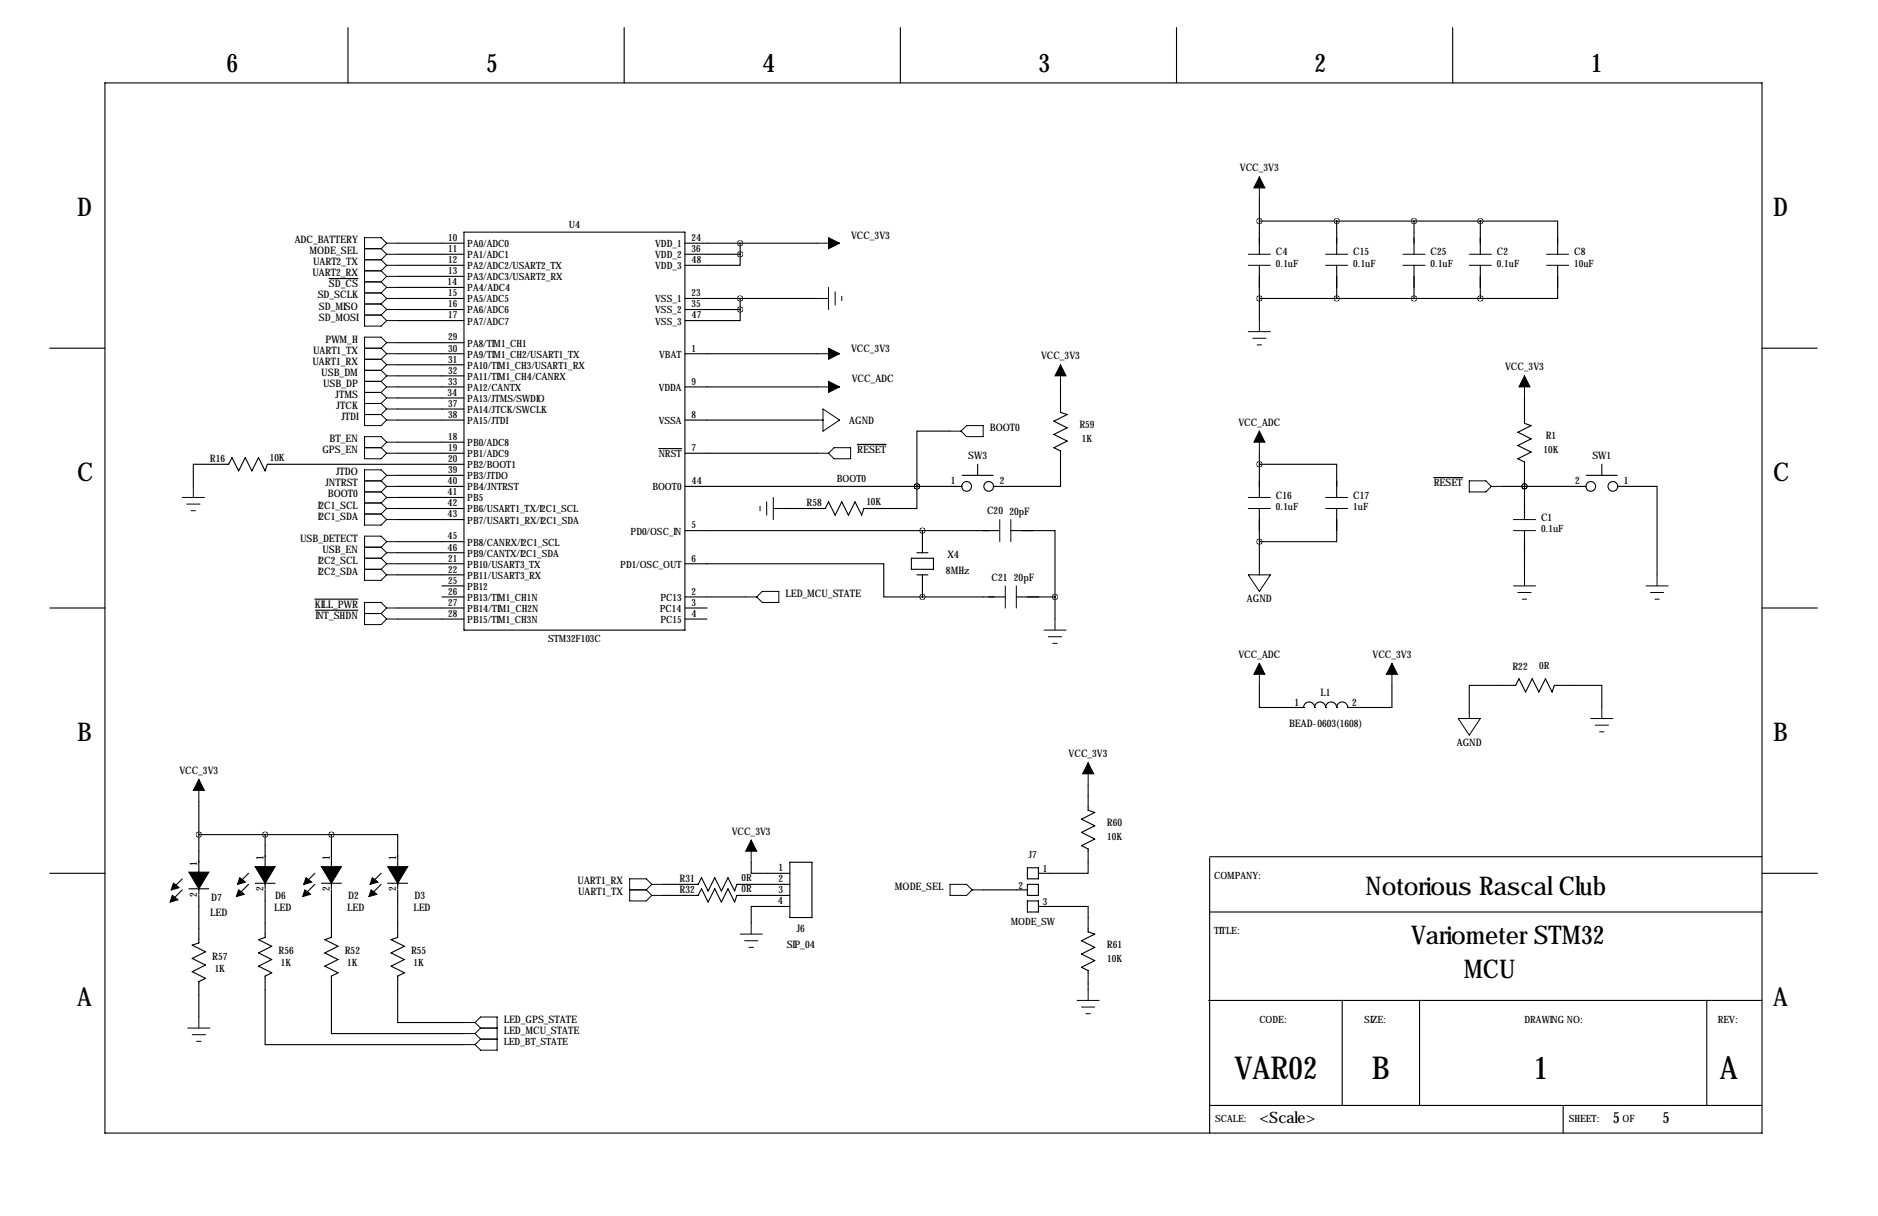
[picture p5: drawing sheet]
<svg xmlns="http://www.w3.org/2000/svg" width="432mm" height="279mm" viewBox="0 0 432 279" stroke-linecap="round" stroke-linejoin="round" font-family="sans-serif">
<g fill="none" stroke="#000" stroke-width=".25">
<path d="M24.1 19.1h381v241.2h-381zM80 6.4v12.7M143.5 6.4v12.7M207 6.4v12.7M270.5 6.4v12.7M334 6.4v12.7M91.4 55.9h15.3M91.4 58.4h15.3M106.7 53.3h50.8v91.5h-50.8zM157.5 55.9h30.5M157.5 58.4h12.7M170.2 58.4v2.6h-12.7"/>
<path d="M170.2 55.9v2.5M289.6 45.7v12.7M289.6 50.8h50.8M307.3 50.8v7.6M325.1 50.8v7.6M340.4 50.8h17.7v7.6M340.4 50.8v7.6M75.6 64h6.7M91.4 61h15.3M91.4 63.5h15.3M91.4 66h15.3M91.4 68.6h15.3"/>
<path d="M91.4 71.1h15.3M91.4 73.7h15.3M91.4 78.7h15.3M157.5 68.6h30.5M157.5 71.1h12.7M170.2 71.1v2.6h-12.7M170.2 68.6v2.5M289.6 68.6h50.8M289.6 61v12.7M307.3 61v7.6M325.1 61v7.6M340.4 61v7.6"/>
<path d="M358.1 61v7.6h-17.7M11.4 80h12.7M91.4 81.3h15.3M91.4 96.5h15.3M91.4 88.9h15.3M91.4 83.8h15.3M91.4 86.4h15.3M91.4 91.4h15.3M91.4 94h15.3M157.5 81.3h30.5M157.5 96.5h30.5M157.5 88.9h30.5"/>
<path d="M218.4 99.1h-7.6v12.7M243.8 88.9v5.8l1.6 .5-3.1 1.6 3.1 1.5-3.1 1.5 3.1 1.5-3.1 1.6 1.5 .7v8.2h-15.5M350.5 91.4v5.9l1.5 .5-3 1.5 3 1.5-3 1.6 3 1.5-3 1.5 1.5 .8v13.2M405.1 80h12.7M91.4 104.1h15.3M91.4 101.6h15.3M91.4 109.2h15.3M91.4 111.8h15.3M91.4 114.3h15.3M91.4 116.8h15.3M91.4 119.4h15.3M106.7 106.7h-45.2l-.5 1.5-1.6-3-1.5 3-1.5-3-1.5 3-1.6-3-.7 1.5h-8.2v5.1"/>
<path d="M151.4 103.1h5.3M157.5 104.1h30.5M157.5 111.8h63.7M197.1 102.1h6.7M210.8 111.8h.1M210.8 111.8v5h-12.2l-.5 1.6-1.5-3.1-1.5 3.1-1.6-3.1-1.5 3.1-1.5-3.1-.8 1.5h-9.4M221.2 109.2h7.1M224.8 106.7v2.5M289.6 106.7h17.7v7.6M289.6 104.1v10.2M289.6 116.8v14M307.3 116.8v7.7h-17.7"/>
<path d="M329.6 109.7h6.7M345.4 111.8h19.3M350.5 111.8h.1M364.7 109.2h7.2M368.3 106.7v2.5M371.9 111.8h9.1v20.3M11.4 139.7h12.7M72.4 137.7h9.9M91.4 139.7h15.3M91.4 129.5h15.3M91.4 132.1h15.3M91.4 124.5h15.3"/>
<path d="M91.4 127h15.3M101.6 137.2h5.1M101.6 134.6h5.1M157.5 129.5h45.7v7.7h8.9M157.5 139.7h5.1M157.5 137.2h13.9M157.5 121.9h72.4M209.5 128.3h5.1v2.5h-5.1zM210.8 132.1h2.6M210.8 127h2.6M212.1 137.2h19M212.1 121.9v5.1"/>
<path d="M212.1 132.1v5.1M232.4 121.9h10.2v15.3M233.7 137.2h8.9M242.6 137.2v5M350.5 121.9v10.2M405.1 139.7h12.7M72.5 140.2h9.8M91.4 142.2h15.3M157.5 142.2h5.1M289.6 157.5v5.1h10.1M320 157.5v5.1h-10.1a1.27 1.27 0 0 0-1.3-1.3 1.27 1.27 0 0 0-1.3 1.3M299.7 162.6a1.27 1.27 0 0 1 1.3-1.3 1.27 1.27 0 0 1 1.3 1.3"/>
<path d="M299.7 162.6h.1M302.3 162.6a1.27 1.27 0 0 1 1.2-1.3 1.27 1.27 0 0 1 1.3 1.3M302.3 162.6h.1M304.8 162.6a1.27 1.27 0 0 1 1.3-1.3 1.27 1.27 0 0 1 1.2 1.3M304.8 162.6h.1M307.3 162.6h.1M368.3 162.6v-5.1h-10.9l-.5 1.5-1.6-3-1.5 3-1.5-3-1.5 3-1.6-3-.7 1.5h-10.7v6.3M45.7 184.1v21.4M45.7 191.8h30.5M61 191.8v12.4M76.2 191.8h15.2v12.4M76.2 191.8v12.4"/>
<path d="M172.7 198.1v2.6h8.9M181.6 198.1h5.1v12.7h-5.1zM236.2 199.4h2.6v2.5h-2.6zM250.2 180.3v5.9l1.5 .5-3 1.5 3 1.5-3 1.6 3 1.5-3 1.5 1.5 .8v5.6h-11.4M278.1 197.1v63.2M278.1 196.8h127M11.4 200.7h12.7M41.9 201.9l-2.5 2.6M41.9 204.5l-2.5 2.5M43.4 204.2h4.6M45.7 205.7v11l-1.5 .5 3 1.5-3 1.5 3 1.5-3 1.6 3 1.5-1.5 .8v8.1M57.1 200.7l-2.5 2.5"/>
<path d="M57.1 203.2l-2.5 2.5M58.7 202.9h4.5M61 204.5v10.9l-1.6 .5 3.1 1.5-3.1 1.5 3.1 1.6-3.1 1.5 3.1 1.5-1.5 .8v15.7h45.7M72.4 200.7l-2.6 2.5M72.4 203.2l-2.6 2.5M73.9 202.9h4.6M76.2 204.5v10.9l-1.5 .5 3 1.5-3 1.5 3 1.6-3 1.5 3 1.5-1.5 .8v13.2h30.5M87.6 200.7l-2.5 2.5M87.6 203.2l-2.5 2.5M89.2 202.9h4.5M91.4 204.5v10.9l-1.5 .5 3.1 1.5-3.1 1.5 3.1 1.6-3.1 1.5 3.1 1.5-1.6 .8v10.6h15.3M152.4 205.7h8.1l.8-1.5 1.5 3.1 1.5-3.1 1.6 3.1 1.5-3.1 1.5 3.1 .5-1.6h12.2"/>
<path d="M152.4 203.2h8.1l.8-1.5 1.5 3 1.5-3 1.6 3 1.5-3 1.5 3 .5-1.5h12.2M181.6 208.3h-8.9v3.8M226.1 204.5h10.1M236.2 207h2.6v2.5h-2.6zM236.2 203.2h2.6v2.5h-2.6zM238.8 208.3h11.4v5.8l1.5 .5-3 1.6 3 1.5-3 1.5 3 1.5-3 1.5 1.5 .8v4.3M278.1 209.5h127M405.2 200.7h12.7M277.9 229.9h127.2M308.6 229.9v24.1M326.4 229.9v24.1M392.4 229.9v24.1"/>
<path d="M278.1 254h127M359.4 254v6.3"/>
<circle cx="222.2" cy="111.8" r="1.12"/>
<circle cx="227.3" cy="111.8" r="1.12"/>
<circle cx="365.8" cy="111.8" r="1.12"/>
<circle cx="370.8" cy="111.8" r="1.12"/>
</g>
<g fill="none" stroke="#000" stroke-width=".23">
<path d="M83.8 57.2h3.8M83.8 59.7h3.8M87.6 59.7l1.3 1.3M87.6 57.2l1.3 1.2M88.9 58.4h2.5M88.9 55.9h2.5M88.9 55.9l-1.3 1.3M88.9 55.9l-1.3-1.3h-3.8v20.3h3.8l1.3-1.2M88.9 58.4l-1.3 1.3M188 55.9h5M287 58.4h5.1M289.6 40.6v5.1"/>
<path d="M304.8 58.4h5.1M322.6 58.4h5.1M337.8 58.4h5.1M355.6 58.4h5.1M83.8 62.2h3.8M83.8 64.8h3.8M83.8 67.3h3.8M83.8 69.8h3.8M83.8 72.4h3.8M87.6 62.2l1.3 1.3M87.6 64.8l1.3 1.2M87.6 67.3l1.3 1.3"/>
<path d="M87.6 69.8l1.3 1.3M87.6 72.4l1.3 1.3M88.9 61h2.5M88.9 68.6h2.5M88.9 78.7l-1.3-1.2h-3.8v20.3h3.8l1.3-1.3M88.9 61l-1.3 1.2M88.9 63.5h2.5M88.9 63.5l-1.3 1.3M88.9 66h2.5M88.9 66l-1.3 1.3M88.9 78.7h2.5M88.9 78.7l-1.3 1.3"/>
<path d="M88.9 68.6l-1.3 1.2M88.9 71.1h2.5M88.9 71.1l-1.3 1.3M88.9 73.7h2.5M188 68.6h2.5M190.5 66v5.1M192 67.1v3M193.5 68.1v1M287 61h5.1M287 76.2h5.1M288 77.7h3.1M289.1 79.2h1"/>
<path d="M289.6 73.7v2.5M304.8 61h5.1M322.6 61h5.1M337.8 61h5.1M355.6 61h5.1M83.8 82.5h3.8M83.8 80h3.8M83.8 85.1h3.8M83.8 87.6h3.8M83.8 90.2h3.8M83.8 92.7h3.8M83.8 95.2h3.8"/>
<path d="M87.6 80l1.3 1.3M87.6 82.5l1.3 1.3M87.6 85.1l1.3 1.3M87.6 87.6l1.3 1.3M87.6 90.2l1.3 1.2M87.6 92.7l1.3 1.3M87.6 95.2l1.3 1.3M88.9 81.3h2.5M88.9 88.9h2.5M88.9 81.3l-1.3 1.2M88.9 83.8h2.5M88.9 83.8l-1.3 1.3"/>
<path d="M88.9 86.4h2.5M88.9 86.4l-1.3 1.2M88.9 88.9l-1.3 1.3M88.9 91.4h2.5M88.9 91.4l-1.3 1.3M88.9 94h2.5M88.9 94l-1.3 1.2M88.9 96.5h2.5M188 81.3h5M188 88.9h5M188 96.5h1.2M189.2 94l3.8 2.5-3.8 2.6z"/>
<path d="M218.4 99.1h2.6M221 99.1l1.2-1.3h3.9v2.5h-3.9zM243.8 83.8v5.1M289.6 99.1v5M350.5 86.4v5M41.9 114.3h5.1M42.9 115.8h3.1M43.9 117.3h1.1M44.4 111.8v2.5M83.8 102.9h3.8M83.8 113h3.8M83.8 110.5h3.8"/>
<path d="M83.8 118.1h3.8M83.8 115.6h3.8M87.6 115.6l1.3 1.2M87.6 118.1l1.3 1.3M87.6 110.5l1.3 1.3M87.6 113l1.3 1.3M87.6 102.9l1.3 1.2M88.9 119.4h2.5M88.9 114.3h2.5M88.9 116.8h2.5M88.9 104.1h2.5M88.9 101.6l-1.3-1.3h-3.8v5.1h3.8l1.3-1.3"/>
<path d="M88.9 111.8h2.5M88.9 109.2l-1.3-1.3h-3.8v12.8h3.8l1.3-1.3M88.9 116.8l-1.3 1.3M88.9 111.8l-1.3 1.2M88.9 109.2h2.5M88.9 109.2l-1.3 1.3M88.9 114.3l-1.3 1.3M88.9 101.6h2.5M88.9 101.6l-1.3 1.3M174.8 116.3v1M176.3 115.3v3.1M177.8 116.8h2.5"/>
<path d="M177.8 114.3v5.1M188 104.1h2.5M191.8 102.9h3.8v2.5h-3.8l-1.3-1.3zM229.9 119.4v5.1M232.4 119.4v5.1M287 114.3h5.1M287 116.8h5.1M304.8 114.3h5.1M304.8 116.8h5.1M337.8 110.5h3.8l1.3 1.3-1.3 1.2h-3.8zM342.9 111.8h2.5M348 119.4h5.1"/>
<path d="M83.8 130.8h3.8M83.8 128.3h3.8M83.8 125.7h3.8M87.6 128.3l1.3 1.2M87.6 130.8l1.3 1.3M87.6 125.7l1.3 1.3M88.9 124.5l-1.3-1.3h-3.8v10.1h3.8l1.3-1.2M88.9 139.7l-1.3-1.3h-3.8v5.1h3.8l1.3-1.3M88.9 139.7h2.5M88.9 139.7l-1.3 1.3M88.9 129.5h2.5M88.9 129.5l-1.3 1.3"/>
<path d="M88.9 132.1h2.5M88.9 127h2.5M88.9 127l-1.3 1.3M88.9 124.5h2.5M88.9 124.5l-1.3 1.2M171.4 137.2h2.6M175.3 135.9h3.8v2.5h-3.8l-1.3-1.2zM231.1 134.6v5.1M233.7 134.6v5.1M287 132.1h5.1l-2.5 3.8zM289.6 130.8v1.3M348 121.9h5.1"/>
<path d="M348 134.6h5.1M349 136.1h3M350 137.7h1M350.5 132.1v2.5M378.5 134.6h5M379.5 136.1h3M380.5 137.7h1M381 132.1v2.5M83.8 141h3.8M87.6 141l1.3 1.2M88.9 142.2h2.5M240 144.8h5.1"/>
<path d="M241 146.3h3.1M242.1 147.8h1M242.6 142.2v2.6M289.6 152.4v5.1M320 152.4v5.1M45.7 179.1v5M250.2 175.3v5M335.3 165.1h5.1l-2.6 3.8zM337.8 163.8v1.3M365.8 165.1h5M366.8 166.6h3M367.8 168.1h1"/>
<path d="M368.3 162.6v2.5M172.7 193v5.1M144.8 204.5h3.8M148.6 204.5l1.3 1.2M149.9 203.2h2.5M149.9 203.2l-1.3 1.3M149.9 203.2l-1.3-1.3h-3.8v5.1h3.8l1.3-1.3M149.9 205.7h2.5M170.2 214.6h5.1M171.2 216.2h3M172.2 217.7h1M172.7 212.1v2.5"/>
<path d="M218.4 203.2h3.8l1.3 1.3-1.3 1.2h-3.8zM223.5 204.5h2.6M43.2 236.2h5.1M44.2 237.7h3M45.2 239.3h1M45.7 233.7v2.5M106.7 237.5h2.5M106.7 234.9h2.5M109.2 234.9l1.3-1.2h3.8v7.6h-3.8l-1.3-1.3M109.2 237.5l1.3 1.3M109.2 234.9l1.3 1.3M110.5 236.2h3.8"/>
<path d="M110.5 238.8h3.8M110.5 238.8l-1.3 1.2M110.5 236.2l-1.3 1.3M247.6 229.9h5.1M248.7 231.4h3M249.7 232.9h1M250.2 227.3v2.6M106.7 240h2.5"/>
</g>
<g fill="#000" stroke="#000" stroke-width=".25">
<path d="M61 199.1h2.2l-2.2 3.8zM58.7 199.1h2.3v3.8zM76.2 199.1h2.3l-2.3 3.8zM73.9 199.1h2.3v3.8zM91.4 199.1h2.3l-2.3 3.8zM89.2 199.1h2.2v3.8zM39.6 205.7l1.3 1.1-1.8 .5zM39.9 202.9l1.2 1.1-1.7 .5zM45.7 200.4h2.3l-2.3 3.8zM43.4 200.4h2.3v3.8zM54.9 204.5l1.2 1-1.7 .5zM55.1 201.7l1.3 1-1.8 .5z"/>
<path d="M70.1 204.5l1.3 1-1.8 .5zM70.4 201.7l1.2 1-1.8 .5zM85.3 204.5l1.3 1-1.8 .5zM85.6 201.7l1.3 1-1.8 .5z"/>
</g>
<path d="M190.5 54.6l2.5 1.3-2.5 1.3zM289.6 40.6l1.2 2.6h-2.5zM190.5 80l2.5 1.3-2.5 1.2zM190.5 87.6l2.5 1.3-2.5 1.3zM243.8 83.8l1.3 2.6h-2.5zM289.6 99.1l1.2 2.5h-2.5zM350.5 86.4l1.3 2.5h-2.6zM289.6 152.4l1.2 2.5h-2.5zM320 152.4l1.3 2.5h-2.5zM45.7 179.1l1.3 2.5h-2.6zM250.2 175.3l1.3 2.5h-2.6zM172.7 193l1.3 2.6h-2.6z" fill="#000" stroke="#000" stroke-width=".23"/>
<path d="M170.1 71.1a.05 .05 0 0 0 .1 0 .05 .05 0 0 0-.1 0zM170.1 68.6a.05 .05 0 0 0 .1 0 .05 .05 0 0 0-.1 0zM212 137.2a.05 .05 0 0 0 .1 0 .05 .05 0 0 0-.1 0zM212 121.9a.05 .05 0 0 0 .1 0 .05 .05 0 0 0-.1 0zM170.1 58.4a.05 .05 0 0 0 .1 0 .05 .05 0 0 0-.1 0zM170.1 55.9a.05 .05 0 0 0 .1 0 .05 .05 0 0 0-.1 0zM350.5 111.8a.05 .05 0 0 0 .1 0 .05 .05 0 0 0-.1 0zM289.5 68.6a.05 .05 0 0 0 .1 0 .05 .05 0 0 0-.1 0zM307.3 68.6a.05 .05 0 0 0 .1 0 .05 .05 0 0 0-.1 0zM325.1 68.6a.05 .05 0 0 0 .1 0 .05 .05 0 0 0-.1 0zM289.5 50.8a.05 .05 0 0 0 .1 0 .05 .05 0 0 0-.1 0zM307.3 50.8a.05 .05 0 0 0 .1 0 .05 .05 0 0 0-.1 0zM325.1 50.8a.05 .05 0 0 0 .1 0 .05 .05 0 0 0-.1 0zM340.3 50.8a.05 .05 0 0 0 .1 0 .05 .05 0 0 0-.1 0zM340.3 68.6a.05 .05 0 0 0 .1 0 .05 .05 0 0 0-.1 0zM289.5 106.7a.05 .05 0 0 0 .1 0 .05 .05 0 0 0-.1 0zM350.5 111.8a.05 .05 0 0 0 .1 0 .05 .05 0 0 0-.1 0zM45.7 191.8a.05 .05 0 0 0 .1 0 .05 .05 0 0 0-.1 0zM60.9 191.8a.05 .05 0 0 0 .1 0 .05 .05 0 0 0-.1 0zM210.8 111.8a.05 .05 0 0 0 .1 0 .05 .05 0 0 0-.1 0zM210.8 111.8a.05 .05 0 0 0 .1 0 .05 .05 0 0 0-.1 0zM289.5 124.5a.05 .05 0 0 0 .1 0 .05 .05 0 0 0-.1 0zM242.5 137.2a.05 .05 0 0 0 .1 0 .05 .05 0 0 0-.1 0z" fill="#000" stroke="#000" stroke-width="1.3"/>
<g font-size="7.3">
<text x="283.8" y="248">VAR02</text>
<text x="315.4" y="248">B</text>
<text x="352.7" y="248">1</text>
<text x="395.4" y="248">A</text>
</g>
<g font-size="5.9">
<text x="52.1" y="16.5">6</text>
<text x="111.8" y="16.5">5</text>
<text x="175.3" y="16.5">4</text>
<text x="238.8" y="16.5">3</text>
<text x="302.3" y="16.5">2</text>
<text x="365.8" y="16.5">1</text>
<text x="17.8" y="49.5">D</text>
<text x="407.7" y="49.5">D</text>
<text x="17.8" y="110.5">C</text>
<text x="407.7" y="110.5">C</text>
<text x="17.8" y="170.2">B</text>
<text x="407.7" y="170.2">B</text>
<text x="314" y="205.5">Notorious Rascal Club</text>
<text x="324.5" y="217">Variometer STM32</text>
<text x="336.5" y="224.8">MCU</text>
<text x="17.8" y="231.1">A</text>
<text x="407.7" y="231.1">A</text>
</g>
<g font-size="3.6">
<text x="289.6" y="258">&lt;Scale&gt;</text>
<text x="370.8" y="258">5</text>
<text x="382.3" y="258">5</text>
</g>
<g font-size="2.4">
<text x="285.1" y="39.4">VCC_3V3</text>
<text x="67.8" y="55.9">ADC_BATTERY</text>
<text x="71.2" y="58.4">MODE_SEL</text>
<text x="195.7" y="54.9">VCC_3V3</text>
<text x="293.4" y="58.7">C4</text>
<text x="311.1" y="58.7">C15</text>
<text x="328.9" y="58.7">C25</text>
<text x="344.2" y="58.7">C2</text>
<text x="361.9" y="58.7">C8</text>
<text x="71.8" y="63.5">UART2_RX</text>
<text x="72" y="61">UART2_TX</text>
<text x="73.1" y="68.6">SD_SCLK</text>
<text x="73.3" y="71.1">SD_MISO</text>
<text x="75.6" y="66">SD_CS</text>
<text x="73.3" y="73.7">SD_MOSI</text>
<text x="71.8" y="83.8">UART1_RX</text>
<text x="72" y="81.3">UART1_TX</text>
<text x="74.8" y="78.7">PWM_H</text>
<text x="195.7" y="80.8">VCC_3V3</text>
<text x="239.4" y="82.5">VCC_3V3</text>
<text x="73.9" y="86.4">USB_DM</text>
<text x="74.3" y="88.9">USB_DP</text>
<text x="195.8" y="87.9">VCC_ADC</text>
<text x="346" y="85.1">VCC_3V3</text>
<text x="77.1" y="91.4">JTMS</text>
<text x="77.4" y="94">JTCK</text>
<text x="75.8" y="101.6">BT_EN</text>
<text x="78.5" y="96.5">JTDI</text>
<text x="195.3" y="97.5">AGND</text>
<text x="227.6" y="99.1">BOOT0</text>
<text x="248.2" y="98.4">R59</text>
<text x="284.7" y="97.8">VCC_ADC</text>
<text x="355.4" y="100.9">R1</text>
<text x="48.3" y="106.2">R16</text>
<text x="74.1" y="104.1">GPS_EN</text>
<text x="197.1" y="104.1">RESET</text>
<text x="222.6" y="105.4">SW3</text>
<text x="366.1" y="105.4">SW1</text>
<text x="74.8" y="111.8">JNTRST</text>
<text x="77.3" y="109.2">JTDO</text>
<text x="218.6" y="111.3">1</text>
<text x="229.9" y="111.3">2</text>
<text x="329.6" y="111.8">RESET</text>
<text x="362.1" y="111.3">2</text>
<text x="373.4" y="111.3">1</text>
<text x="73.1" y="116.8">I2C1_SCL</text>
<text x="73.1" y="119.4">I2C1_SDA</text>
<text x="75.4" y="114.3">BOOT0</text>
<text x="185.4" y="116.3">R58</text>
<text x="227" y="118.2">C20</text>
<text x="232.1" y="118.4">20pF</text>
<text x="293.4" y="114.6">C16</text>
<text x="311.1" y="114.6">C17</text>
<text x="354.3" y="119.6">C1</text>
<text x="69" y="124.5">USB_DETECT</text>
<text x="73.1" y="129.5">I2C2_SCL</text>
<text x="74.1" y="127">USB_EN</text>
<text x="217.5" y="131.9">8MHz</text>
<text x="217.8" y="128.3">X4</text>
<text x="73.1" y="132.1">I2C2_SDA</text>
<text x="180.6" y="137.2">LED_MCU_STATE</text>
<text x="228" y="133.4">C21</text>
<text x="233.1" y="133.6">20pF</text>
<text x="72.4" y="139.7">KILL_PWR</text>
<text x="72.5" y="142.2">INT_SHDN</text>
<text x="286.7" y="138.4">AGND</text>
<text x="284.7" y="151.1">VCC_ADC</text>
<text x="315.6" y="151.1">VCC_3V3</text>
<text x="347.7" y="153.9">R22</text>
<text x="303.6" y="160">L1</text>
<text x="296.4" y="167">BEAD-0603(1608)</text>
<text x="297.6" y="162.3">1</text>
<text x="310.9" y="162.3">2</text>
<text x="245.7" y="174">VCC_3V3</text>
<text x="335" y="171.4">AGND</text>
<text x="41.2" y="177.8">VCC_3V3</text>
<text x="168.2" y="191.8">VCC_3V3</text>
<text x="254.5" y="189.8">R60</text>
<text x="60.6" y="197.6" transform="rotate(-90 60.6 197.6)">1</text>
<text x="75.8" y="197.6" transform="rotate(-90 75.8 197.6)">1</text>
<text x="91.1" y="197.6" transform="rotate(-90 91.1 197.6)">1</text>
<text x="45.4" y="198.9" transform="rotate(-90 45.4 198.9)">1</text>
<text x="132.8" y="203.2">UART1_RX</text>
<text x="156.2" y="202.7">R31</text>
<text x="179" y="202.7">2</text>
<text x="179" y="200.2">1</text>
<text x="45.4" y="206.1" transform="rotate(-90 45.4 206.1)">2</text>
<text x="48.6" y="207">D7</text>
<text x="60.6" y="204.8" transform="rotate(-90 60.6 204.8)">2</text>
<text x="63.1" y="209.4">LED</text>
<text x="63.3" y="206.5">D6</text>
<text x="75.8" y="204.8" transform="rotate(-90 75.8 204.8)">2</text>
<text x="79.8" y="209.4">LED</text>
<text x="80.1" y="206.5">D2</text>
<text x="91.1" y="204.8" transform="rotate(-90 91.1 204.8)">2</text>
<text x="95.1" y="209.4">LED</text>
<text x="95.3" y="206.5">D3</text>
<text x="132.9" y="205.7">UART1_TX</text>
<text x="156.2" y="205.2">R32</text>
<text x="178.9" y="207.8">4</text>
<text x="179" y="205.2">3</text>
<text x="205.8" y="204.5">MODE_SEL</text>
<text x="48.3" y="210.4">LED</text>
<text x="183.2" y="214.1">J6</text>
<text x="48.8" y="220.6">R57</text>
<text x="64" y="219.3">R56</text>
<text x="79.3" y="219.3">R52</text>
<text x="94.5" y="219.3">R55</text>
<text x="180.9" y="217.8">SIP_04</text>
<text x="254.5" y="217.8">R61</text>
<text x="115.8" y="237.5">LED_MCU_STATE</text>
<text x="115.8" y="234.9">LED_GPS_STATE</text>
</g>
<g font-size="2.3">
<text x="130.8" y="52.3">U4</text>
<text x="103" y="55.4">10</text>
<text x="103" y="57.9">11</text>
<text x="107.4" y="56.8">PA0/ADC0</text>
<text x="107.4" y="59.3">PA1/ADC1</text>
<text x="150.7" y="56.8">VDD_1</text>
<text x="150.7" y="59.3">VDD_2</text>
<text x="159" y="55.4">24</text>
<text x="159" y="57.9">36</text>
<text x="102.9" y="65.5">14</text>
<text x="103" y="60.5">12</text>
<text x="103" y="63">13</text>
<text x="107.4" y="61.9">PA2/ADC2/USART2_TX</text>
<text x="107.4" y="64.4">PA3/ADC3/USART2_RX</text>
<text x="150.7" y="61.9">VDD_3</text>
<text x="159" y="60.5">48</text>
<text x="293.4" y="61.2">0.1uF</text>
<text x="311.1" y="61.2">0.1uF</text>
<text x="328.9" y="61.2">0.1uF</text>
<text x="344.2" y="61.2">0.1uF</text>
<text x="361.9" y="61.2">10uF</text>
<text x="103" y="68.1">15</text>
<text x="103" y="70.6">16</text>
<text x="107.4" y="66.9">PA4/ADC4</text>
<text x="107.4" y="69.5">PA5/ADC5</text>
<text x="150.7" y="69.5">VSS_1</text>
<text x="159" y="68.1">23</text>
<text x="159" y="70.6">35</text>
<text x="103" y="73.2">17</text>
<text x="107.4" y="72">PA6/ADC6</text>
<text x="107.4" y="74.6">PA7/ADC7</text>
<text x="150.7" y="72">VSS_2</text>
<text x="150.7" y="74.6">VSS_3</text>
<text x="159" y="73.2">47</text>
<text x="103" y="78.2">29</text>
<text x="103" y="80.8">30</text>
<text x="103" y="83.3">31</text>
<text x="107.4" y="79.6">PA8/TIM1_CH1</text>
<text x="107.4" y="82.2">PA9/TIM1_CH2/USART1_TX</text>
<text x="151.6" y="82.2">VBAT</text>
<text x="159" y="80.8">1</text>
<text x="103" y="85.9">32</text>
<text x="103" y="88.4">33</text>
<text x="107.4" y="84.7">PA10/TIM1_CH3/USART1_RX</text>
<text x="107.4" y="87.3">PA11/TIM1_CH4/CANRX</text>
<text x="107.4" y="89.8">PA12/CANTX</text>
<text x="151.4" y="89.8">VDDA</text>
<text x="159" y="88.4">9</text>
<text x="102.9" y="90.9">34</text>
<text x="103" y="93.5">37</text>
<text x="107.4" y="92.3">PA13/JTMS/SWDIO</text>
<text x="107.4" y="94.9">PA14/JTCK/SWCLK</text>
<text x="103" y="101.1">18</text>
<text x="103" y="96">38</text>
<text x="107.4" y="97.4">PA15/JTDI</text>
<text x="151.4" y="97.4">VSSA</text>
<text x="159" y="96">8</text>
<text x="248.8" y="101.6">1K</text>
<text x="62" y="105.9">10K</text>
<text x="103" y="103.6">19</text>
<text x="103" y="106.2">20</text>
<text x="107.4" y="102.5">PB0/ADC8</text>
<text x="107.4" y="105">PB1/ADC9</text>
<text x="107.4" y="107.6">PB2/BOOT1</text>
<text x="151.4" y="105">NRST</text>
<text x="159" y="103.6">7</text>
<text x="354.9" y="104.1">10K</text>
<text x="102.9" y="111.3">40</text>
<text x="102.9" y="113.8">41</text>
<text x="103" y="108.7">39</text>
<text x="107.4" y="110.1">PB3/JTDO</text>
<text x="107.4" y="112.7">PB4/JNTRST</text>
<text x="150" y="112.7">BOOT0</text>
<text x="159" y="111.3">44</text>
<text x="192.4" y="110.7">BOOT0</text>
<text x="102.9" y="116.3">42</text>
<text x="102.9" y="118.9">43</text>
<text x="107.4" y="115.2">PB5</text>
<text x="107.4" y="117.7">PB6/USART1_TX/I2C1_SCL</text>
<text x="199.2" y="116.1">10K</text>
<text x="293.4" y="117.1">0.1uF</text>
<text x="311.1" y="117.1">1uF</text>
<text x="102.9" y="124">45</text>
<text x="107.4" y="120.3">PB7/USART1_RX/I2C1_SDA</text>
<text x="107.4" y="125.4">PB8/CANRX/I2C1_SCL</text>
<text x="145" y="122.8">PD0/OSC_IN</text>
<text x="159" y="121.4">5</text>
<text x="354.3" y="122.2">0.1uF</text>
<text x="102.9" y="126.5">46</text>
<text x="103" y="129">21</text>
<text x="103" y="131.6">22</text>
<text x="107.4" y="130.4">PB10/USART3_TX</text>
<text x="107.4" y="127.9">PB9/CANTX/I2C1_SDA</text>
<text x="142.6" y="130.4">PD1/OSC_OUT</text>
<text x="159" y="129">6</text>
<text x="103" y="134.1">25</text>
<text x="103" y="136.7">26</text>
<text x="107.4" y="133">PB11/USART3_RX</text>
<text x="107.4" y="135.5">PB12</text>
<text x="159" y="136.7">2</text>
<text x="103" y="139.2">27</text>
<text x="103" y="141.7">28</text>
<text x="107.4" y="138.1">PB13/TIM1_CH1N</text>
<text x="107.4" y="140.6">PB14/TIM1_CH2N</text>
<text x="107.4" y="143.1">PB15/TIM1_CH3N</text>
<text x="151.7" y="140.6">PC14</text>
<text x="151.8" y="138.1">PC13</text>
<text x="151.8" y="143.1">PC15</text>
<text x="159" y="139.2">3</text>
<text x="159" y="141.7">4</text>
<text x="126" y="147.6">STM32F103C</text>
<text x="353.9" y="153.7">0R</text>
<text x="236.6" y="197.1">J7</text>
<text x="254.6" y="193">10K</text>
<text x="170.5" y="202.5">0R</text>
<text x="239.8" y="200.4">1</text>
<text x="279.1" y="201.9">COMPANY:</text>
<text x="170.5" y="205">0R</text>
<text x="234.2" y="204.2">2</text>
<text x="239.8" y="208">3</text>
<text x="232.4" y="212.6">MODE_SW</text>
<text x="279.1" y="214.6">TITLE:</text>
<text x="64.6" y="222">1K</text>
<text x="79.8" y="222">1K</text>
<text x="95.1" y="222">1K</text>
<text x="254.6" y="221">10K</text>
<text x="49.4" y="223.3">1K</text>
<text x="289.6" y="234.9">CODE:</text>
<text x="313.7" y="234.9">SIZE:</text>
<text x="350.5" y="234.9">DRAWING NO:</text>
<text x="395" y="234.9">REV:</text>
<text x="115.8" y="240">LED_BT_STATE</text>
<text x="279.4" y="257.8">SCALE:</text>
<text x="360.7" y="257.8">SHEET:</text>
<text x="373.1" y="257.8">OF</text>
</g>
</svg>
